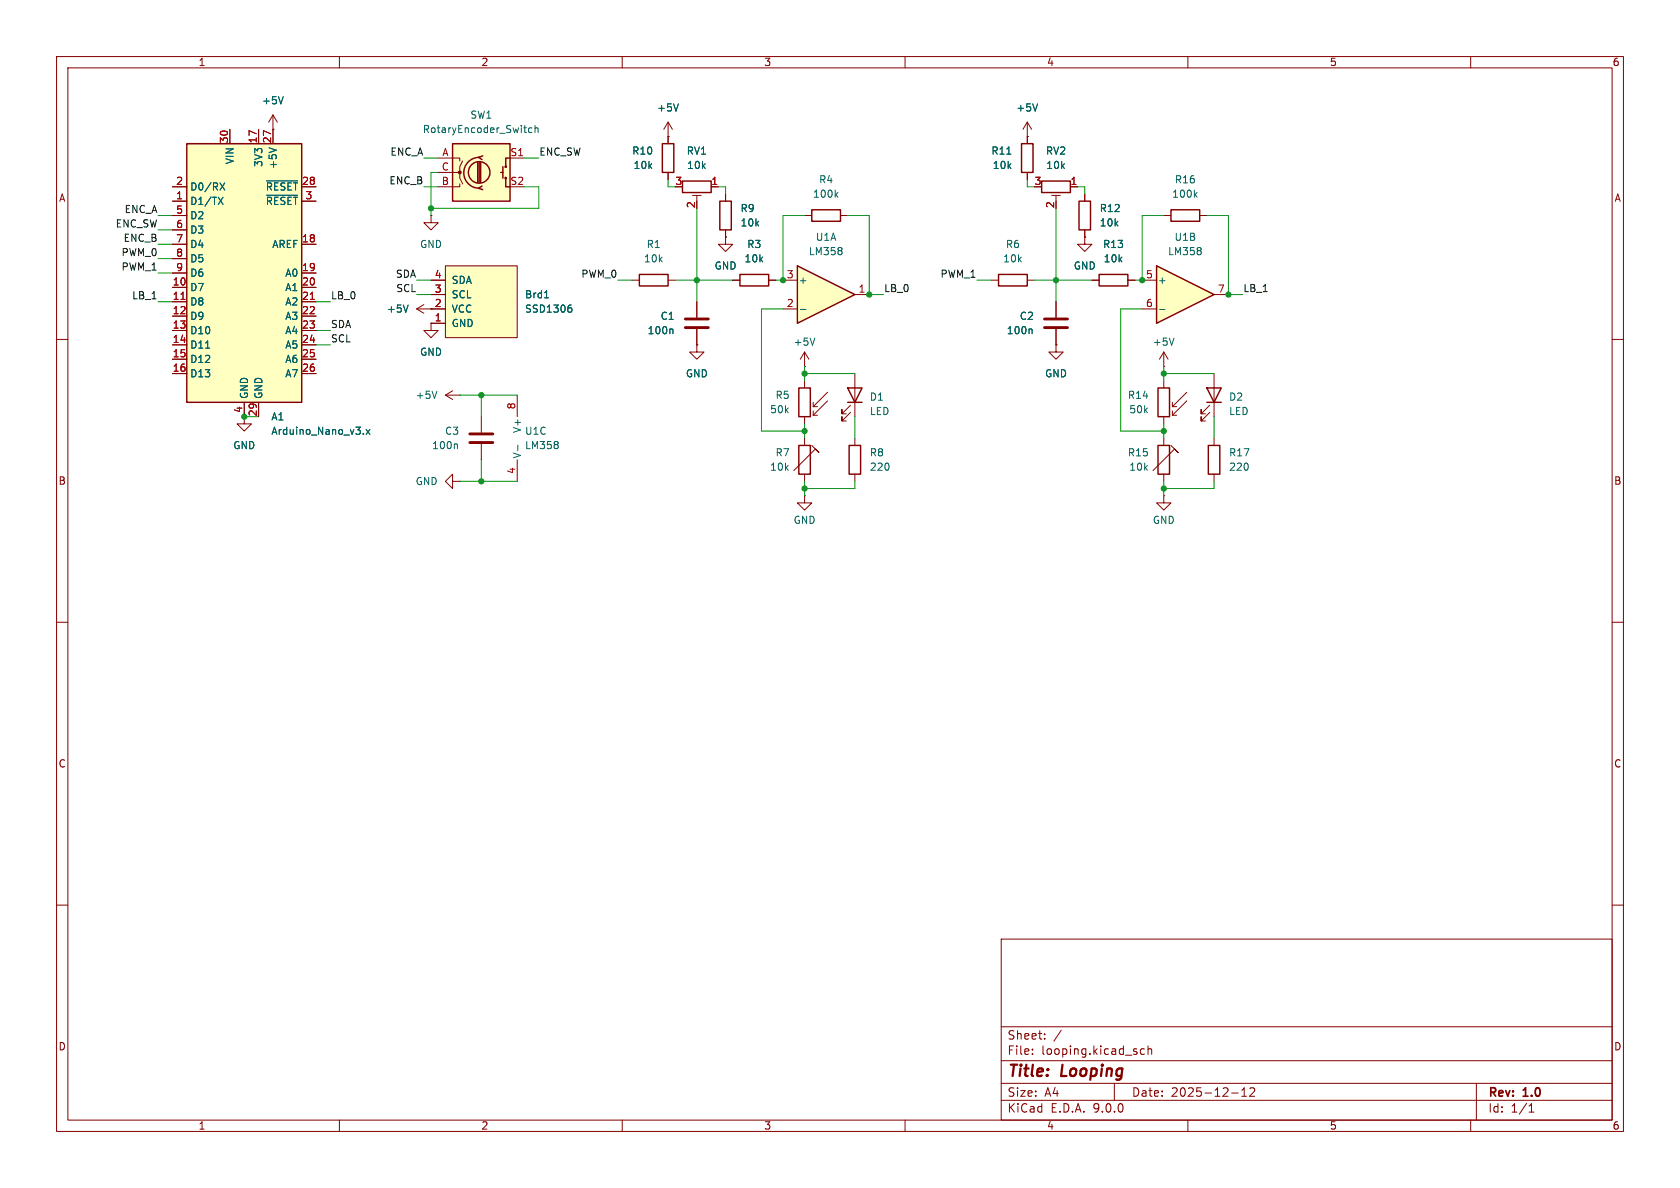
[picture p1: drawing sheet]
<svg xmlns="http://www.w3.org/2000/svg" width="297mm" height="210mm" viewBox="0 0 297 210" stroke-linecap="round" stroke-linejoin="round" font-family="sans-serif">
<g fill="none" stroke="#840000" stroke-width=".18">
<path d="M10 10h277v190h-277zM12 12h273v186h-273zM60 10v2M110 10v2M160 10v2M210 10v2M260 10v2M10 60h2M78.7 69.9l1.3 .7M78.7 69.9h2.6M80 69.1l-1.3 .8M81.3 69.9h.1"/>
<path d="M205.7 64.8h.1M205.7 62.2l-.7 1.3M205.7 62.2l.8 1.3M205.7 62.2v2.6M214.6 77.5v1.2M285 60h2M205.7 87.6v1.3h1.3l-1.3 1.3-1.2-1.3h1.2M205.7 87.6h.1M214.6 83.8v1.3M10 110h2M285 110h2M10 160h2"/>
<path d="M177 166h108v32h-108zM285 160h2M60 198v2M110 198v2M160 198v2M177 194.5h108M177 191.5h108M177 187.5h108M177 181.5h108M182.5 186.3v.1M182.5 185.5v.1M184.7 183.6v.1"/>
<path d="M184.7 182.8v.1M187.6 182.1l-1.3 2M197 191.5v3M202.3 185.5l-.4-.1-.3 .3v.4l.1 .2h.6M203 185.5l.2-.1 .3 .1 .1 .9M203 184.9v1.5M210 198v2M217.7 193.2h1.2M219.5 193.8h.9M219.5 192.7l.5-.4v1.5M221 192.4l.5-.1 .2 .1 .1 .3-.9 1.1h.9M260 198v2"/>
<path d="M261 191.5v6.5M270.3 196.6h.9M270.3 195.5l.4-.4v1.5"/>
</g>
<path d="M207.6 59.8l-.5 1.2M77.2 69.2l-.4 1.2" fill="none" stroke="#006464" stroke-width=".18"/>
<path d="M213.6 78.7h2v5.1h-2z" fill="none" stroke="#840000" stroke-width=".25"/>
<path d="M78.7 47h12.7v12.7h-12.7z" fill="#ffffc2"/>
<g fill="none" stroke="#840000" stroke-width=".18">
<path d="M48.3 22.9h.1M48.3 20.3l-.8 1.3M48.3 20.3l.7 1.3M48.3 20.3v2.6M76.2 38.1v1.3h1.3l-1.3 1.2-1.3-1.2h1.3M76.2 38.1h.1M118.1 24.1v1.3M118.1 30.5v1.3M122.4 34.5h1.6M123.2 34.5v1.1M125.7 33h1.3M76.2 57.2v1.2h1.3l-1.3 1.3-1.3-1.3h1.3"/>
<path d="M76.2 57.2h.1M76.2 57.2h2.5M76.2 54.6h2.5M76.2 52.1h2.5M76.2 49.5h2.5M78.7 47h12.7v12.7h-12.7zM85.1 73.7v2.8M85.1 78.5v2.8M142.2 64.8h.1M142.2 62.2v2.6M142.2 77.5v1.2M142.2 62.2l-.7 1.3"/>
<path d="M142.2 62.2l.8 1.3M143.5 78.7l1.3 1.3-.7-.6-3.8 3.8M205.7 67.3v1.3M205.7 73.7v1.2M207.3 71.9h.7M207.3 71.1v.8M207.3 72.6v.8M207.3 73.4h.7M209.8 69.3l-2.5 2.6M209.8 70.9l-2.5 2.5M142.2 87.6v1.3h1.3l-1.3 1.3-1.2-1.3h1.2M142.2 87.6h.1"/>
<path d="M142.2 83.8v1.3"/>
</g>
<path d="M50.1 17.1l-.4 1.3M96.3 52.6h.7M100.6 54.4h.3l.2 .2-.1 .5-.4 .1M100.7 53.9h.3M144.1 59.8l-.5 1.2M80.7 78.5l.2 .2v.6" fill="none" stroke="#006464" stroke-width=".18"/>
<path d="M117.1 25.4h2v5.1h-2zM120.6 32h5.1v2h-5.1zM141.2 78.7h2.1v5.1h-2.1zM204.7 68.6h2.1v5.1h-2.1z" fill="none" stroke="#840000" stroke-width=".25"/>
<path d="M83.1 76.7h4M83.1 78.2h4" fill="none" stroke="#840000" stroke-width=".51"/>
<path d="M80 25.4h10.2v10.2h-10.2z" fill="#ffffc2"/>
<g fill="none" stroke="#840000" stroke-width=".25">
<path d="M80 25.4h10.2v10.2h-10.2zM84.5 28.7v3.6M84.7 27.8a2.73 2.73 0 0 0-2.7 2.7 2.73 2.73 0 0 0 2.7 2.8M84.7 28.7v3.6M85 28.7v3.6M85.2 32.9l-.6 .4 .7 .2M85.3 27.6l-.7 .2 .6 .4M88.5 30.5h.4M88.9 29.5v2M89.4 31.5v1.5h.8M90.2 27.9h-.8v1.6M141.2 68.6h2.1v5.1h-2.1z"/>
<circle cx="84.7" cy="30.5" r="1.9"/>
<circle cx="89.4" cy="29.5" r=".13"/>
<circle cx="89.4" cy="31.5" r=".13"/>
</g>
<g fill="none" stroke="#840000" stroke-width=".18">
<path d="M77.5 27.9h3.8v.5M77.5 30.5h3.8v1l.5 1M81.3 32.5v.5h-3.8M81.8 28.4l-.5 1.1v1h-.5M90.2 27.9h2.5M118.1 24.1h.1M118.1 21.6l-.8 1.3M118.1 21.6l.8 1.3M118.1 21.6v2.5M142.2 67.3v1.3M142.2 73.7v1.2M143.8 71.9h.7"/>
<path d="M143.8 71.1v.8M143.8 72.6v.8M143.8 73.4h.7M146.3 69.3l-2.5 2.6M146.3 70.9l-2.5 2.5M80 85.1v-1.3l-1.3 1.3 1.3 1.3v-1.3h1.3M81.3 85.1h.1"/>
</g>
<circle cx="81.3" cy="30.5" r=".25" fill="#840000" stroke="#840000" stroke-width=".18"/>
<path d="M119.9 18.4l-.4 1.2M94 22.7l-.3-.1-.3 .2 .2 .6h.4M94.6 22.7l.2-.1 .3 .1v.7M94.6 22.2v1.2" fill="none" stroke="#006464" stroke-width=".18"/>
<path d="M33 25.4h20.3v45.7h-20.3z" fill="#ffffc2"/>
<path d="M33 25.4h20.3v45.7h-20.3zM127.3 35.6h2v5h-2zM130.8 48.5h5.1v2h-5.1zM149.9 68.6h2.5l-1.3 2.5zM149.9 71.1h2.5M150.1 78.7h2v5.1h-2z" fill="none" stroke="#840000" stroke-width=".25"/>
<g fill="none" stroke="#840000" stroke-width=".18">
<path d="M30.5 33h2.5M30.5 35.6h2.5M30.5 38.1h2.5M40.6 22.9v2.5M45.7 22.9v2.5M48.3 22.9v2.5M53.3 33h2.6M53.3 35.6h2.6M128.3 34.3v1.3M30.5 40.6h2.5M30.5 43.2h2.5M30.5 45.7h2.5"/>
<path d="M30.5 48.3h2.5M30.5 50.8h2.5M30.5 53.3h2.5M30.5 55.9h2.5M30.5 58.4h2.5M53.3 43.2h2.6M53.3 48.3h2.6M53.3 50.8h2.6M53.3 53.3h2.6M53.3 55.9h2.6M53.3 58.4h2.6M73.7 54.6l1.2 .8"/>
<path d="M73.7 54.6h2.5M74.9 53.8l-1.2 .8M123.2 53.3v2.8M123.2 58.2v2.8M128.3 41.9v1.3h1.2l-1.2 1.3-1.3-1.3h1.3M128.3 41.9h.1M128.3 40.6v1.3M129.5 49.5h1.3M135.9 49.5h1.3M30.5 61h2.5M30.5 63.5h2.5M30.5 66h2.5"/>
<path d="M43.2 71.1v3.8h1.2l-1.2 1.3-1.3-1.3h1.3M45.7 71.1v2.6M53.3 61h2.6M53.3 63.5h2.6M53.3 66h2.6M91.4 69.9v3.8M150.4 72.9l-1.6 1.5v-.7v.7h.8M150.4 71.6l-1.6 1.6v-.8v.8h.8M151.1 66v7.7M151.1 77.5v1.2M91.4 81.3v3.8M151.1 83.8v1.3"/>
</g>
<g fill="none" stroke="#006464" stroke-width=".18">
<path d="M38.6 34.9l.8 1.2M38.9 32.3l.8 1.3M39.4 34.9l-.8 1.2M39.7 32.3l-.8 1.3M47.1 32h5.5M47.1 34.5h5.5M47.6 26.1l1.2 .5M72.2 53.9l-.5 1.3M118.8 58.2l.2 .1v.7M36.3 61.5h.8M64.2 76.7v.1M64.7 75.9l.7 .9"/>
<path d="M65.4 75.9l-.7 .9M91.5 78.7v1M98.6 78.2v.3M98.6 78.7v.5"/>
</g>
<path d="M32 52.9h.7M54.9 52.9h.7" fill="none" stroke="#a90000" stroke-width=".18"/>
<path d="M121.2 56.4h4M121.2 57.9h4" fill="none" stroke="#840000" stroke-width=".51"/>
<path d="M141 47l10.1 5.1-10.1 5.1z" fill="#ffffc2"/>
<path d="M143.5 37.1h5.1v2h-5.1zM113 48.5h5.1v2h-5.1zM141 47l10.1 5.1-10.1 5.1z" fill="none" stroke="#840000" stroke-width=".25"/>
<path d="M142.2 38.1h1.3M148.6 38.1h1.3M111.8 49.5h1.2M118.1 49.5h1.3M138.4 49.5h2.6M138.4 54.6h2.6M151.1 52.1h2.6M123.2 61v1.2h1.3l-1.3 1.3-1.3-1.3h1.3M123.2 61h.1" fill="none" stroke="#840000" stroke-width=".18"/>
<path d="M147.8 34.4l.3 .5M148.1 34l-.4 .5M141.5 54.7h1M148.8 43.9v.3M148.8 44.4v.5" fill="none" stroke="#006464" stroke-width=".18"/>
<path d="M204.5 47l10.1 5.1-10.1 5.1z" fill="#ffffc2"/>
<path d="M180.6 25.4h2v5.1h-2zM184.1 32h5.1v2h-5.1zM190.8 35.6h2v5h-2zM207 37.1h5.1v2h-5.1zM176.5 48.5h5.1v2h-5.1zM194.3 48.5h5.1v2h-5.1zM204.5 47l10.1 5.1-10.1 5.1zM204.7 78.7h2.1v5.1h-2.1zM213.4 68.6h2.5l-1.3 2.5zM213.4 71.1h2.5" fill="none" stroke="#840000" stroke-width=".25"/>
<g fill="none" stroke="#840000" stroke-width=".18">
<path d="M30.5 38.1h2.5M30.5 33h2.5M30.5 35.6h2.5M40.6 22.9v2.5M45.7 22.9v2.5M48.3 22.9h.1M48.3 22.9v2.5M53.3 33h2.6M53.3 35.6h2.6M118.1 24.1h.1M118.1 24.1v1.3M118.1 30.5v1.3"/>
<path d="M125.7 33h1.3M128.3 34.3v1.3M181.6 24.1h.1M181.6 21.6l-.8 1.3M181.6 21.6l.8 1.3M181.6 21.6v3.8M181.6 30.5v1.3M185.9 34.5h1.6M186.7 34.5v1.1M189.2 33h1.3M191.8 34.3v1.3M205.7 38.1h1.3"/>
<path d="M212.1 38.1h1.3M30.5 40.6h2.5M30.5 43.2h2.5M30.5 45.7h2.5M30.5 48.3h2.5M30.5 50.8h2.5M30.5 53.3h2.5M30.5 55.9h2.5M30.5 58.4h2.5M53.3 43.2h2.6M53.3 48.3h2.6M53.3 50.8h2.6"/>
<path d="M53.3 53.3h2.6M53.3 55.9h2.6M53.3 58.4h2.6M76.2 57.2h.1M76.2 49.5h2.5M76.2 54.6h2.5M76.2 52.1h2.5M76.2 57.2h2.5M123.2 53.3v2.8M123.2 58.2v2.8M128.3 41.9h.1M128.3 40.6v1.3"/>
<path d="M129.5 49.5h1.3M135.9 49.5h1.3M175.3 49.5h1.2M181.6 49.5h1.3M186.7 53.3v2.8M186.7 58.2v2.8M191.8 41.9v1.3h1.2l-1.2 1.3-1.3-1.3h1.3M191.8 41.9h.1M191.8 40.6v1.3M193 49.5h1.3M199.4 49.5h1.3M201.9 49.5h2.6"/>
<path d="M201.9 54.6h2.6M214.6 52.1h2.6M30.5 61h2.5M30.5 63.5h2.5M30.5 66h2.5M43.2 71.1v2.6M45.7 71.1v2.6M53.3 61h2.6M53.3 63.5h2.6M53.3 66h2.6M123.2 61h.1M186.7 61v1.2h1.3l-1.3 1.3-1.3-1.3h1.3"/>
<path d="M186.7 61h.1M205.7 77.5v1.2M207 78.7l1.3 1.3-.7-.6-3.8 3.8M213.9 72.9l-1.6 1.5v-.7v.7h.8M213.9 71.6l-1.6 1.6v-.8v.8h.8M214.6 66v7.7M205.7 83.8v1.3"/>
</g>
<g fill="none" stroke="#006464" stroke-width=".18">
<path d="M50.1 17.1l-.4 1.3M119.9 18.4l-.4 1.2M183.4 18.4l-.4 1.2M38.6 34.9l.8 1.2M38.9 32.3l.8 1.3M39.4 34.9l-.8 1.2M39.7 32.3l-.8 1.3M47.1 32h5.5M47.1 34.5h5.5M47.6 26.1l1.2 .5M178 27.2h.7M211.3 34.4l.3 .5"/>
<path d="M211.6 34l-.4 .5M72.2 53.9l-.5 1.3M96.3 52.6h.7M100.6 54.4h.3l.2 .2-.1 .5-.4 .1M100.7 53.9h.3M118.8 58.2l.2 .1v.7M182.3 58.2l.2 .1v.7M205 54.7h1M212.3 43.9v.3M212.3 44.4v.5M36.3 61.5h.8M64.2 76.7v.1"/>
<path d="M64.7 75.9l.7 .9M65.4 75.9l-.7 .9"/>
</g>
<path d="M184.7 56.4h4M184.7 57.9h4" fill="none" stroke="#840000" stroke-width=".51"/>
<g fill="none" stroke="#009600" stroke-width=".18">
<path d="M27.9 38.1h2.6M74.9 33h2.6M74.9 27.9h2.6M77.5 30.5h-1.3v7.6M92.7 33h2.5v3.8h-19M92.7 27.9h2.5M118.1 31.8v1.2h1.3M123.2 36.8v16.5M127 33h1.3v1.3M142.2 38.1h-3.8v11.4h-1.2M149.9 38.1h3.8v14h2.5M181.6 31.8v1.2h1.3"/>
<path d="M186.7 36.8v16.5M190.5 33h1.3v1.3M205.7 38.1h-3.8v11.4h-1.2M213.4 38.1h3.8v14h2.5M27.9 53.3h2.6M27.9 43.2h2.6M27.9 48.3h2.6M27.9 45.7h2.6M27.9 40.6h2.6M55.9 53.3h2.5M55.9 58.4h2.5M73.7 52.1h2.5"/>
<path d="M73.7 49.5h2.5M109.2 49.5h2.6M119.4 49.5h10.1M138.4 54.6h-3.8v21.6h7.6M172.7 49.5h2.6M182.9 49.5h10.1M201.9 54.6h-3.8v21.6h7.6M43.2 73.7h2.5M55.9 61h2.5M81.3 69.9h10.1M85.1 69.9v3.8M142.2 66h8.9"/>
<path d="M142.2 64.8v2.5M142.2 74.9v2.6M151.1 73.7v3.8M205.7 64.8v2.5M205.7 74.9v2.6M205.7 66h8.9M214.6 73.7v3.8M81.3 85.1h10.1M85.1 81.3v3.8M142.2 85.1v2.5M151.1 85.1v1.3h-8.9M205.7 85.1v2.5"/>
<path d="M214.6 85.1v1.3h-8.9"/>
</g>
<path d="M32 52.9h.7M54.9 52.9h.7" fill="none" stroke="#a90000" stroke-width=".18"/>
<g fill="#009600" stroke="#009600" stroke-width=".18">
<circle cx="76.2" cy="36.8" r=".46"/>
<circle cx="85.1" cy="85.1" r=".46"/>
<circle cx="85.1" cy="69.9" r=".46"/>
<circle cx="123.2" cy="49.5" r=".46"/>
<circle cx="138.4" cy="49.5" r=".46"/>
<circle cx="153.7" cy="52.1" r=".46"/>
<circle cx="43.2" cy="73.7" r=".46"/>
<circle cx="201.9" cy="49.5" r=".46"/>
<circle cx="186.7" cy="49.5" r=".46"/>
<circle cx="205.7" cy="76.2" r=".46"/>
<circle cx="205.7" cy="86.4" r=".46"/>
<circle cx="205.7" cy="66" r=".46"/>
<circle cx="217.2" cy="52.1" r=".46"/>
<circle cx="142.2" cy="86.4" r=".46"/>
<circle cx="142.2" cy="76.2" r=".46"/>
<circle cx="142.2" cy="66" r=".46"/>
</g>
<g font-size="2.8" fill="#840000">
<text x="178" y="190.9">Title:</text>
<text x="187.7" y="190.9">Looping</text>
</g>
<g font-size="2.1" fill="#840000">
<text x="178" y="184">Sheet:</text>
<text x="178" y="186.7">File:</text>
<text x="184.1" y="186.7">looping.kicad_sch</text>
<text x="178" y="196.9">KiCad</text>
<text x="178" y="194.1">Size:</text>
<text x="184.7" y="194.1">A4</text>
<text x="185.7" y="196.9">E.D.A.</text>
<text x="193.3" y="196.9">9.0.0</text>
<text x="200" y="194.1">Date:</text>
<text x="207" y="194.1">2025-12-12</text>
<text x="263" y="194.3">Rev:</text>
<text x="263" y="196.9">Id:</text>
<text x="267.1" y="196.9">1/1</text>
<text x="269.4" y="194.3">1.0</text>
</g>
<g font-size="1.8" fill="#840000">
<text x="35" y="11.9">1</text>
<text x="85" y="11.9">2</text>
<text x="135" y="11.9">3</text>
<text x="185" y="11.9">4</text>
<text x="235" y="11.9">5</text>
<text x="285" y="11.9">6</text>
<text x="10.3" y="35.9">A</text>
<text x="285.3" y="35.9">A</text>
<text x="76.8" y="54.4">2</text>
<text x="42.9" y="73.1" transform="rotate(-90 42.9 73.1)">4</text>
<text x="10.3" y="85.9">B</text>
<text x="285.3" y="85.9">B</text>
<text x="10.3" y="135.9">C</text>
<text x="285.3" y="135.9">C</text>
<text x="10.3" y="185.9">D</text>
<text x="285.3" y="185.9">D</text>
<text x="35" y="199.9">1</text>
<text x="85" y="199.9">2</text>
<text x="135" y="199.9">3</text>
<text x="185" y="199.9">4</text>
<text x="235" y="199.9">5</text>
<text x="285" y="199.9">6</text>
</g>
<g font-size="1.8" fill="#006464">
<text x="46.2" y="18.6">+5V</text>
<text x="74.6" y="23.7">RotaryEncoder_Switch</text>
<text x="83.1" y="21.2">SW1</text>
<text x="116.1" y="19.9">+5V</text>
<text x="179.6" y="19.9">+5V</text>
<text x="41.5" y="29.1" transform="rotate(-90 41.5 29.1)">VIN</text>
<text x="46.6" y="29.6" transform="rotate(-90 46.6 29.6)">3V3</text>
<text x="49.1" y="30" transform="rotate(-90 49.1 30)">+5V</text>
<text x="111.7" y="27.5">R10</text>
<text x="121.3" y="27.5">RV1</text>
<text x="175.2" y="27.5">R11</text>
<text x="184.8" y="27.5">RV2</text>
<text x="33.5" y="33.9">D0/RX</text>
<text x="46.9" y="33.9">~{RESET}</text>
<text x="111.9" y="30.1">10k</text>
<text x="121.4" y="30.1">10k</text>
<text x="143.6" y="35.2">100k</text>
<text x="144.7" y="32.6">R4</text>
<text x="175.4" y="30.1">10k</text>
<text x="184.9" y="30.1">10k</text>
<text x="207.1" y="35.2">100k</text>
<text x="207.6" y="32.6">R16</text>
<text x="33.5" y="36.4">D1/TX</text>
<text x="33.5" y="39">D2</text>
<text x="33.5" y="41.5">D3</text>
<text x="46.9" y="36.4">~{RESET}</text>
<text x="130.8" y="37.7">R9</text>
<text x="130.8" y="40.2">10k</text>
<text x="194.3" y="40.2">10k</text>
<text x="194.3" y="37.7">R12</text>
<text x="33.5" y="44">D4</text>
<text x="33.5" y="46.6">D5</text>
<text x="48" y="44">AREF</text>
<text x="74.2" y="44">GND</text>
<text x="113.7" y="46.6">10k</text>
<text x="114.2" y="44">R1</text>
<text x="126.2" y="47.9">GND</text>
<text x="131.5" y="46.6">10k</text>
<text x="132" y="44">R3</text>
<text x="142.9" y="45.3">LM358</text>
<text x="144.1" y="42.8">U1A</text>
<text x="177.2" y="46.6">10k</text>
<text x="177.7" y="44">R6</text>
<text x="189.7" y="47.9">GND</text>
<text x="194.9" y="44">R13</text>
<text x="195" y="46.6">10k</text>
<text x="206.4" y="45.3">LM358</text>
<text x="207.5" y="42.8">U1B</text>
<text x="33.5" y="49.1">D6</text>
<text x="33.5" y="51.7">D7</text>
<text x="50.3" y="49.1">A0</text>
<text x="50.3" y="51.7">A1</text>
<text x="79.8" y="52.9">SCL</text>
<text x="79.8" y="50.4">SDA</text>
<text x="92.7" y="52.9">Brd1</text>
<text x="141.1" y="50.4">+</text>
<text x="204.6" y="50.4">+</text>
<text x="33.5" y="54.2">D8</text>
<text x="33.5" y="56.7">D9</text>
<text x="33.5" y="59.3">D10</text>
<text x="50.3" y="54.2">A2</text>
<text x="50.3" y="56.7">A3</text>
<text x="50.3" y="59.3">A4</text>
<text x="68.3" y="55.5">+5V</text>
<text x="79.8" y="58">GND</text>
<text x="79.8" y="55.5">VCC</text>
<text x="92.7" y="55.5">SSD1306</text>
<text x="114.4" y="59.3">100n</text>
<text x="116.7" y="56.7">C1</text>
<text x="177.9" y="59.3">100n</text>
<text x="180.2" y="56.7">C2</text>
<text x="33.5" y="61.8">D11</text>
<text x="33.5" y="64.4">D12</text>
<text x="50.3" y="61.8">A5</text>
<text x="50.3" y="64.4">A6</text>
<text x="74.2" y="63.1">GND</text>
<text x="140.2" y="61.3">+5V</text>
<text x="203.7" y="61.3">+5V</text>
<text x="33.5" y="66.9">D13</text>
<text x="44" y="70.6" transform="rotate(-90 44 70.6)">GND</text>
<text x="46.6" y="70.6" transform="rotate(-90 46.6 70.6)">GND</text>
<text x="50.3" y="66.9">A7</text>
<text x="73.4" y="70.7">+5V</text>
<text x="121.2" y="66.9">GND</text>
<text x="137" y="70.7">R5</text>
<text x="153.7" y="71">D1</text>
<text x="184.7" y="66.9">GND</text>
<text x="199.3" y="70.7">R14</text>
<text x="217.2" y="71">D2</text>
<text x="47.9" y="74.5">A1</text>
<text x="47.9" y="77.1">Arduino_Nano_v3.x</text>
<text x="78.6" y="77.1">C3</text>
<text x="92.3" y="76.7" transform="rotate(-90 92.3 76.7)">V+</text>
<text x="92.7" y="77.1">U1C</text>
<text x="136" y="73.3">50k</text>
<text x="153.7" y="73.6">LED</text>
<text x="199.5" y="73.3">50k</text>
<text x="217.2" y="73.6">LED</text>
<text x="41.1" y="79.6">GND</text>
<text x="76.3" y="79.6">100n</text>
<text x="92.3" y="81.2" transform="rotate(-90 92.3 81.2)">V-</text>
<text x="92.7" y="79.6">LM358</text>
<text x="136" y="83.4">10k</text>
<text x="137" y="80.9">R7</text>
<text x="153.7" y="80.9">R8</text>
<text x="153.7" y="83.4">220</text>
<text x="199.3" y="80.9">R15</text>
<text x="199.5" y="83.4">10k</text>
<text x="217.2" y="83.4">220</text>
<text x="217.2" y="80.9">R17</text>
<text x="73.4" y="86">GND</text>
<text x="140.2" y="92.8">GND</text>
<text x="203.7" y="92.8">GND</text>
</g>
<g font-size="1.8" fill="#a90000">
<text x="40.4" y="25.4" transform="rotate(-90 40.4 25.4)">30</text>
<text x="45.5" y="25.4" transform="rotate(-90 45.5 25.4)">17</text>
<text x="48" y="25.4" transform="rotate(-90 48 25.4)">27</text>
<text x="78.1" y="27.7">A</text>
<text x="90.1" y="27.7">S1</text>
<text x="31" y="32.8">2</text>
<text x="31" y="35.3">1</text>
<text x="53.3" y="32.8">28</text>
<text x="53.9" y="35.3">3</text>
<text x="78" y="30.2">C</text>
<text x="78" y="32.8">B</text>
<text x="90.1" y="32.8">S2</text>
<text x="119.3" y="32.8">3</text>
<text x="125.7" y="32.8">1</text>
<text x="182.8" y="32.8">3</text>
<text x="189.2" y="32.8">1</text>
<text x="31" y="37.8">5</text>
<text x="31" y="40.4">6</text>
<text x="122.9" y="36.9" transform="rotate(-90 122.9 36.9)">2</text>
<text x="186.4" y="36.9" transform="rotate(-90 186.4 36.9)">2</text>
<text x="31" y="42.9">7</text>
<text x="31" y="45.5">8</text>
<text x="53.3" y="42.9">18</text>
<text x="30.4" y="50.5">10</text>
<text x="30.4" y="53.1">11</text>
<text x="31" y="48">9</text>
<text x="53.3" y="48">19</text>
<text x="53.3" y="50.5">20</text>
<text x="53.3" y="53.1">21</text>
<text x="76.8" y="51.8">3</text>
<text x="76.8" y="49.3">4</text>
<text x="139" y="49.3">3</text>
<text x="151.7" y="51.8">1</text>
<text x="202.5" y="49.3">5</text>
<text x="215.2" y="51.8">7</text>
<text x="30.4" y="55.6">12</text>
<text x="30.4" y="58.2">13</text>
<text x="53.3" y="55.6">22</text>
<text x="53.3" y="58.2">23</text>
<text x="76.8" y="56.9">1</text>
<text x="139" y="54.4">2</text>
<text x="202.5" y="54.4">6</text>
<text x="30.4" y="60.7">14</text>
<text x="30.4" y="63.2">15</text>
<text x="30.4" y="65.8">16</text>
<text x="53.3" y="60.7">24</text>
<text x="53.3" y="63.2">25</text>
<text x="53.3" y="65.8">26</text>
<text x="45.5" y="73.7" transform="rotate(-90 45.5 73.7)">29</text>
<text x="91.2" y="72.5" transform="rotate(-90 91.2 72.5)">8</text>
<text x="91.2" y="83.9" transform="rotate(-90 91.2 83.9)">4</text>
</g>
<g font-size="1.8" fill="#0f0f0f">
<text x="68.9" y="27.6">ENC_A</text>
<text x="95.2" y="27.6">ENC_SW</text>
<text x="68.7" y="32.7">ENC_B</text>
<text x="20.4" y="40.3">ENC_SW</text>
<text x="21.9" y="37.8">ENC_A</text>
<text x="21.4" y="45.4">PWM_0</text>
<text x="21.4" y="47.9">PWM_1</text>
<text x="21.7" y="42.8">ENC_B</text>
<text x="23.3" y="53">LB_1</text>
<text x="58.4" y="53">LB_0</text>
<text x="69.9" y="49.2">SDA</text>
<text x="69.9" y="51.7">SCL</text>
<text x="102.7" y="49.2">PWM_0</text>
<text x="156.2" y="51.7">LB_0</text>
<text x="166.2" y="49.2">PWM_1</text>
<text x="219.7" y="51.7">LB_1</text>
<text x="58.4" y="58.1">SDA</text>
<text x="58.4" y="60.6">SCL</text>
</g>
</svg>
